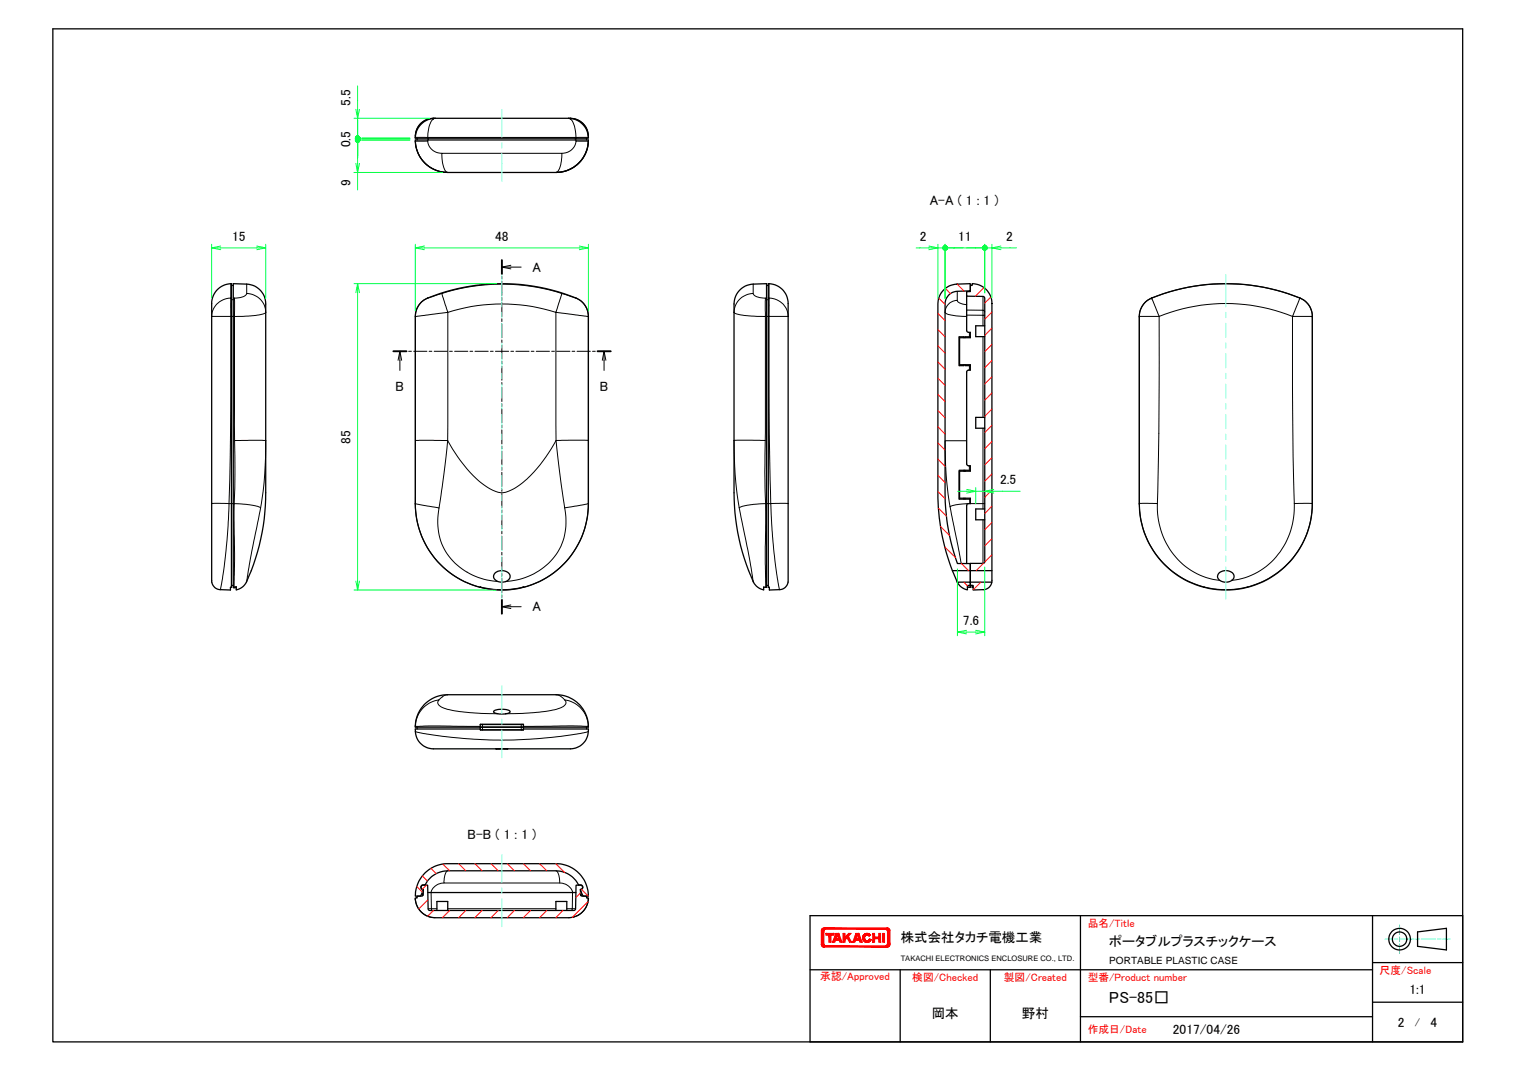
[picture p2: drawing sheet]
<svg xmlns="http://www.w3.org/2000/svg" width="420mm" height="297mm" viewBox="0 0 420 297" stroke-linecap="round" stroke-linejoin="round" font-family="sans-serif">
<g fill="none" stroke="#000" stroke-width=".28">
<path d="M115.2 38.1h3.4M115.2 39.2a8.9 8.9 0 0 0 9 8.6M118.6 38.1h44.6M118.6 39.1h-3.4a9 9 0 0 0 9 8.7M118.6 38.1v.2M118.6 38.8v.3M118.6 39.1a3.8 3.8 0 0 0 3.9 3.4M118.8 38.3v.5M120.2 32.8a5 5 0 0 0-5 4.8M120.7 32.8a2.87 2.87 0 0 0-1.8 2.7l-.3 2.6M157.7 32.8a2.81 2.81 0 0 1 1.7 2.7l.3 2.6M158.2 32.8a5 5 0 0 1 5 4.8"/>
<path d="M159.5 38.3v.5M159.7 38.1h.1M159.7 38.1v.2M159.7 38.8v.3M163.2 39.2a9 9 0 0 1-9 8.6 3.3 3.3 0 0 0 1.5-3.1l.1-2.2h-33.3l.2 2.2a3.6 3.6 0 0 0 1.5 3.1M163.2 39.1h-3.5a3.8 3.8 0 0 1-3.9 3.4M64 78.7v4M68.4 78.8v2.6a5 5 0 0 1 5.1 5.4l-2.5 .7-6 .3v-5.1M139.2 74.1h5.3M139.2 72.1v3.9M139.2 76.6v.8M139.2 78v3.9"/>
<path d="M141.7 73.6l-2.5 .5 2.5 .5M208.9 78.8v2.6a5.1 5.1 0 0 0-5.2 5.4l2.6 .7 6 .3v-5.1a3.3 3.3 0 0 1-3.4-1.3M213.3 78.7v9.1h5.2a4.9 4.9 0 0 0-4.1-5l-1.1-.1M60.1 84.4a5.7 5.7 0 0 1 3.9-1.7v5.1h-5.2a3.8 3.8 0 0 1 1.3-3.4zM64.2 82.7h-.2M64.2 83.1h.5M64.7 82.7h.3M68.4 81.4a3.3 3.3 0 0 1-3.4 1.3M109.1 97.4h3.6M110.4 99.9l.5-2.5 .5 2.5M110.9 97.4v5.3M113.3 97.4h.8"/>
<path d="M114.7 97.4h3.7M115.2 87.8v34.4M118.6 82.7a5.4 5.4 0 0 0-3.4 5.1l9-1.2v35.6M118.6 82.7h.1M119 97.4h.8M120.4 97.4h3.7M122.5 81.4l-3.9 1.3M124.7 97.4h.7M126.1 97.4h3.6M130.3 97.4h.8M131.7 97.4h3.7M136 97.4h.8"/>
<path d="M137.4 97.4h3.7M139.2 82.5v.8M139.2 83.9v3.9M139.2 88.4v.8M139.2 89.8v3.9M139.2 94.3v.8M139.2 95.7v3.9M141.7 97.4h.7M143.1 97.4h3.6M147.3 97.4h.8M148.7 97.4h3.7M153 97.4h.8"/>
<path d="M154.4 97.4h3.7M155.8 81.4l1.5 .5a8.7 8.7 0 0 1 4.9 2.8l.7 1.4 .2 1.7-8.5-1.1a50.3 50.3 0 0 0-30.4-.1l-1.7-5.2a54.4 54.4 0 0 1 33.3 0l-1.6 5.2v35.6h9M158.7 97.4h.7M159.7 82.7h.1M160 97.4h3.7M163.2 87.8v34.4M164.3 97.4h.8M165.7 97.4h3.7M167 99.9l.5-2.5 .5 2.5M167.5 97.4v5.3M212.6 82.7h-.3M212.6 83.1h.5"/>
<path d="M213.1 82.7h.2M213.3 82.7h.1M265.5 83.3a2.6 2.6 0 0 0 2.6 1.2M265.5 80.8v2.5a3.2 3.2 0 0 0-3.3 3.5l.8 .4 2.1 .4 3 .2M266.2 93.7v7.5M268.1 87.4h4.5M268.1 86h4.5M268.8 92.2v1.2M272.6 82.2v3.8M272.6 86l.5 .5M272.6 87.4h.5M272.6 86v1.4"/>
<path d="M272.6 87.4v3M272.6 93.4v22.4M316 87.8v51.9M316 87.8h.1M319.4 82.7l2.1 5.1a49.6 49.6 0 0 1 36.9 0 1495.3 1495.3 0 0 0 .6 51.9M319.4 82.7h.1M360.5 82.7a54.4 54.4 0 0 0-42.1 .5 5.4 5.4 0 0 0-2.4 4.6h5.5a1441.1 1441.1 0 0 1-.5 51.9M360.5 82.7a5.3 5.3 0 0 1 3.4 5.1h-5.5zM360.5 82.7h.1M363.9 87.8h.1M363.9 87.8v51.9M139.2 100.2v.7"/>
<path d="M139.2 101.6v3.9M139.2 106.1v.7M139.2 107.5v3.9M139.2 112v.7M139.2 113.3v3.9M139.2 117.9v.7M139.2 119.2v3.9M268.8 101.4v1.3M272.6 118.8v22.4M58.7 139.7h4.8M63.5 139.7h1.4l.3-8.8-.1-8.7h8.5a95.8 95.8 0 0 1-1.3 18.7M63.5 139.7l-.8 12.8-.7 6-.9 5"/>
<path d="M65.1 122.2l-.1-34.4h-1a1359.3 1359.3 0 0 1-.5 51.9M115.2 139.7h.1M124.2 122.2h-9v17.5M124.2 122.2l-1.1 9.2-1.3 9.5M124.2 122.2a34.5 34.5 0 0 0 11.2 13.1 5.9 5.9 0 0 0 7.5 0 33.7 33.7 0 0 0 11.3-13.1l2.4 18.6M139.2 123.7v.8M139.2 125.1v3.9M139.2 129.6v.8M139.2 131v3.9M139.2 135.5v.8M139.2 136.9v3.9M163.2 139.7l-6.6 1.1"/>
<path d="M163.2 122.2v17.5M163.2 139.7a24 24 0 0 1-18 23.2M163.2 139.7h.1M212.2 122.2h-8.5a93.4 93.4 0 0 0 1.3 18.6M212.2 122.2l-.1 8.7 .2 8.8M212.2 122.2l.1-34.4h1a1390.8 1390.8 0 0 0 .5 51.9h-1.5M212.3 139.7l-5.1 .4-2.2 .7M212.3 139.7l.1 23.2M218.6 139.7h-4.8l.8 12.8 1.6 11M266.2 130.7v7.5M267.6 130.4h.1M267.6 130.4v.3"/>
<path d="M268.1 122.2h-6a98.5 98.5 0 0 0 1.4 18.4M268.5 139.7a10.2 10.2 0 0 0-5 .9M268.8 129.2v1.2M268.9 138.4l.1 1.3M269.1 139.7h4M316 139.7h.1M359 139.7h4.9M359 139.7a20.2 20.2 0 0 1-17.4 21.3M363.9 139.7h.1M363.9 139.7a24 24 0 0 1-23.9 23.8 24 24 0 0 1-24-23.9l5 .1a20.1 20.1 0 0 0 17.3 21.3M139.2 141.4v.8M139.2 142.8v3.9"/>
<path d="M139.2 147.3v.8M139.2 148.7v3.9M139.2 153.2v.7M139.2 154.6v3.8M139.2 159.1v.7M156.6 140.8a16.3 16.3 0 0 1-11.7 19.6l-4.6 .9M205 140.8l2.5 12.2 1.4 8.3M263.5 140.6l3.1 15.7M272.6 144.2v12.1M65.4 162.9h.1M68.4 161.3l1.4-8.3 2.5-12.1-1-.5-1.5-.3-4.9-.4v23.2M133.3 162.9h.1"/>
<path d="M138.1 161.3a17.6 17.6 0 0 1-16.1-12.1 18.7 18.7 0 0 1-.2-8.3l-6.6-1.2a24 24 0 0 0 18 23.2M139.2 168.3h5.3M139.2 160.4v3.9M139.2 165v.7M139.2 166.3v3.9M141.7 167.8l-2.5 .5 2.5 .5M145.1 162.9h.1M268.4 162.4v.5M269.8 162.4v.5M124.2 192.7l-1.1 .3-1.3 1.1M138.1 198a53.4 53.4 0 0 1-15.3-1.7 1.37 1.37 0 0 1-1.2-2l.2-.2a7.6 7.6 0 0 0-6.6 7.4h18M154.2 192.7l1.1 .3 1.3 1.1"/>
<path d="M156.6 194.1a7.4 7.4 0 0 1 6.5 7.4l-4.2-.2-13.7 .2M156.6 194.1a1.18 1.18 0 0 1 .3 1.3 1.18 1.18 0 0 1-1 .7 38.9 38.9 0 0 1-13.4 1.8l-2.2 .1M115.2 202.9l3.8 .8a123.2 123.2 0 0 0 44.1-.8h.1M133.2 201h.6v1.5M133.8 200.9h10.8M145.2 202.4l-.6 .1M145.2 201h-.6v1.4h-11.4M115.2 249.2a5.5 5.5 0 0 0 5.5 5.3M117.2 248.3h.1M121.2 252h-1.6l.3 .5M123.1 244.9a3.6 3.6 0 0 0-3.5 2.6v4.5h-.9M124.2 252h30"/>
<path d="M124.2 241.5a3.7 3.7 0 0 0-1.1 3.4h32.1a3.8 3.8 0 0 1 3.7 2.6M154.2 241.5a3.6 3.6 0 0 1 1 3.4M157.2 252h1.5l-.2 .5M158.8 247.5l-.1 4.5h.9M161 248.3h.2M163.2 249.2a5.5 5.5 0 0 1-5.5 5.3"/>
</g>
<g fill="none" stroke="#000" stroke-width=".36">
<path d="M14.7 8h390.9v281h-390.9zM115.2 38.8h47.9a8.9 8.9 0 0 1-8.9 9h-25.1a23.3 23.3 0 0 1-7.7-.4 8.8 8.8 0 0 1-6.2-8.6zM115.2 38.1a.45 .45 0 0 0 .7 .2h47.3v-.2M115.7 38.3v.5M120.7 32.8h37M120.7 32.8a5.6 5.6 0 0 0-5.5 5.3M120.7 32.8a5.1 5.1 0 0 0-5.5 5.3M157.7 32.8a5.6 5.6 0 0 1 5.5 5.3M157.7 32.8a5.1 5.1 0 0 1 5.5 5.3M162.7 38.3v.5M163.2 39.2a8.9 8.9 0 0 1-9 8.6M64.2 79.2h.5"/>
<path d="M212.6 79.2h.5M213.1 78.7a5.8 5.8 0 0 1 5.5 6.9v74.9a2.59 2.59 0 0 1-2.4 3l-2.8 .1v-.7h-.3zM269.1 79.2h.5v-.5a5.5 5.5 0 0 1 5.5 5.5v74.1h-6v-2h3.6l.4-.4v-73.2l-.1-.3-.4-.2-4.5-.1v-1.2h1zM60.1 80.6a4.9 4.9 0 0 1 4.1-1.8v84.1h-.3v.7l-2.8-.1a2.85 2.85 0 0 1-2.4-3.6v-72.1a13.5 13.5 0 0 1 .7-6.3zM205.3 80.3l1.4-1 1.6-.5 4.3-.1v84.2l-.8-.1v.7a2.55 2.55 0 0 1-2.3-1.3l-.6-.8-.7-1.8a63.2 63.2 0 0 1-4.6-27.2v-45.8a8.6 8.6 0 0 1 1.3-5.9zM261.8 80.3l1.4-1 1.6-.5 4.3-.1v2l-3.6 .1a3.5 3.5 0 0 0-3.4 3.5v52.4a58.3 58.3 0 0 0 3.4 19.6h3.6v2h-5a59.1 59.1 0 0 1-4-21.6v-52.4a5.4 5.4 0 0 1 1.7-4zM267.3 93.7v-.3h-1.3v8h1.3v-.2M268.1 82.1v9.6l.3 .4 .7 .1v1.5h-3v7.5h3v1.5h-.7l-.3 .5v25.5l.3 .5h.7v1.5h-3v7.5h3v1.5h-.8l-.2 .5v16.1M269.1 93.4h-1.5v.3M273.1 90.4h-2.5v3h2.5M317.7 83.7l.6-.5a53.7 53.7 0 0 1 43.3 0 5.4 5.4 0 0 1 2.3 4.6v51.9a24.1 24.1 0 0 1-17.9 23.2 23.8 23.8 0 0 1-12 0 24 24 0 0 1-18-23.2v-51.9a5.4 5.4 0 0 1 1.7-4.1zM267.6 101.2v.2h1.5"/>
<path d="M273.1 115.8h-2.5v3h2.5M267.3 130.4v.3M267.3 138.2v.2M267.6 130.4h-1.6v8h3.1M267.6 138.2v.2M269.1 130.4h-1.5v.3M137.3 158.9a2.59 2.59 0 0 1 4.2 .9 2.43 2.43 0 0 1-4.2 .9l-.4-.8zM264.1 158.3l1.4 3.2M269.1 158.3v3.2M273.1 141.2h-2.5v3h2.5M275.1 158.3v3.2M338.2 158.8a2.72 2.72 0 0 1 4 .8 2.03 2.03 0 0 1-2.5 1.9 1.61 1.61 0 0 1-1.7-.8 1.61 1.61 0 0 1 .2-1.9z"/>
<path d="M64.2 162.4h.5M64.9 162.9h.5zM65.5 162.9h.1M65.5 162.9v.6a2.36 2.36 0 0 0 2.3-1.3l1.3-2.7a59.9 59.9 0 0 0 4.6-25.7v-48.1a5.8 5.8 0 0 0-5.3-6.9l-3.7-.1v84.2h.2M133.2 162.9v-.1a23.9 23.9 0 0 0 12 0v.1M133.2 162.9h.1M145.2 162.9a23.9 23.9 0 0 0 18-23.2v-51.9a5.5 5.5 0 0 0-3.5-5.1 54.5 54.5 0 0 0-42.2 .5 5.7 5.7 0 0 0-2.3 4.6v51.9a24 24 0 0 0 18 23.2M145.2 162.9a23.9 23.9 0 0 1-12 0M212.6 162.4h.5M265.5 161.5h3.6v.9l-.8 .1v1.1a4 4 0 0 1-2.8-2.1zM268.3 162.9h.8v-.5h.5v.5h.3M269.1 161.5h6a2.41 2.41 0 0 1-2.4 2l-2.8 .1v-1.2h-.8z"/>
<path d="M117.7 195.4a9.9 9.9 0 0 1 8.5-2.7h25.9a9.7 9.7 0 0 1 9.1 3.3 7.5 7.5 0 0 1 1.9 5.7h-47.8a7.9 7.9 0 0 1 2.4-6.3zM137 197.2a5.1 5.1 0 0 1 4.5 .1v.1a4.5 4.5 0 0 1-4.5 .2zM115.7 201.7v.5M133.2 202.2h-17.9a5.2 5.2 0 0 0 6.4 5.5h15.8M133.2 200.9h11.9l.1 1.5-11.9 .1zM137.5 207.7h3.3zM145.2 202.2h17.9a5.2 5.2 0 0 1-6.4 5.5h-15.9M162.7 201.7v.5M117 245.6h1.6l.1 6.4 .4 .5h40l.5-.5 .2-6.4 1.2-.1a.59 .59 0 0 1 .6 .6 .59 .59 0 0 1-.6 .6l.1 1.6 .4 .2h1.2v.5h.5a5.5 5.5 0 0 1-5.5 5.5h-37a5.5 5.5 0 0 1-5.5-5.5h.5v-.5l1.5-.1 .2-.4v-1.3a.61 .61 0 0 1-.6-.4 .61 .61 0 0 1 .2-.7zM117.3 247.1l-.1 1.3M117.9 242.1a8.9 8.9 0 0 1 6.3-2.6h30a9 9 0 0 1 9 9h-1.5l-.8-1.8a.65 .65 0 0 0 .7-.6 .65 .65 0 0 0-.6-.7h-.6a7 7 0 0 0-6.2-3.9h-30a7.1 7.1 0 0 0-6.3 3.9h-.5a.65 .65 0 0 0-.7 .7 .65 .65 0 0 0 .7 .6l-.8 1.8h-1.4a9.1 9.1 0 0 1 2.7-6.4zM117.9 245.4v.1"/>
<path d="M118.6 247.5h41.1M121.2 252.5v-2.5h3v2.5M154.2 252.5v-2.5h3v2.5M160.4 245.4l.1 .1M161 247.1l.2 1.3M299.6 254v35M380.7 254v35M393.1 258.5l8-1v6l-8-1zM405.6 254h-180.9v35h180.9M224.7 269h156M249.6 269v20M274.6 269v20"/>
<path d="M380.7 278h24.9M380.7 267h24.9M299.6 282h81.1"/>
<circle cx="388.2" cy="260.5" r="2"/>
<circle cx="388.2" cy="260.5" r="3"/>
</g>
<g fill="#000">
<circle cx="120.2" cy="32.8" r=".18"/>
<circle cx="158.2" cy="32.8" r=".18"/>
<circle cx="64.9" cy="162.9" r=".18"/>
<circle cx="269.1" cy="162.4" r=".18"/>
<circle cx="115.2" cy="249.2" r=".18"/>
<circle cx="163.2" cy="249.2" r=".18"/>
</g>
<g fill="#f00" stroke="#f00" stroke-width=".28">
<path d="M246.1 258.3l.7 3.7-.7-.3z"/>
<path d="M246.1 261.7l.7 .3-.7-.1z"/>
<path d="M246.1 261.9l.7 .1z"/>
<path d="M246.1 262l.6 .3-.8-.2z"/>
<path d="M246.1 262l.7 .1-.1 .2z"/>
<path d="M246.1 262h.7v.1z"/>
<path d="M245.8 262.2l.7 .4z"/>
<path d="M245.9 262.1l.7 .4-.1 .1z"/>
<path d="M245.9 262.1l.8 .2-.1 .2z"/>
<path d="M245.7 262.3l.1-.1 .3 .5z"/>
<path d="M245.8 262.2l.5 .5h-.2z"/>
<path d="M245.8 262.2l.7 .4-.2 .1z"/>
<path d="M245.5 262.3l.6 .4z"/>
<path d="M229.1 262.3h16.4l.6 .4z"/>
<path d="M228.5 262.7l.6-.4 17 .4z"/>
<path d="M228.5 262.7l.6-.4z"/>
<path d="M228.8 262.2l.1 .1-.4 .4z"/>
<path d="M228.1 262.6l.7-.4z"/>
<path d="M228.1 262.6l.7-.4-.5 .5z"/>
<path d="M228.3 262.7l.5-.5z"/>
<path d="M227.9 262.3l.7-.3 .1 .1z"/>
<path d="M227.9 262.3l.8-.2-.7 .4z"/>
<path d="M228 262.5l.7-.4-.6 .5z"/>
<path d="M227.8 262h.8z"/>
<path d="M227.8 262h.8l-.8 .1z"/>
<path d="M227.8 262.1l.8-.1-.7 .3z"/>
<path d="M227.8 262l.7-.3v.2z"/>
<path d="M228.5 258.3v3.4l-.7 .3z"/>
<path d="M227.8 258.1l.7 .2-.7 3.7z"/>
<path d="M227.8 258.1h.7v.2z"/>
<path d="M227.8 258.1l.8-.1-.1 .1z"/>
<path d="M227.9 257.7l.8 .2z"/>
<path d="M227.9 257.7l.7 .3-.8-.1z"/>
<path d="M227.8 257.9l.8 .1-.8 .1z"/>
<path d="M228.1 257.5l.7 .3-.1 .1z"/>
<path d="M228 257.6l.1-.1 .6 .4z"/>
<path d="M228 257.6l.7 .3-.8-.2z"/>
<path d="M228.5 257.4l.4 .3z"/>
<path d="M228.3 257.4l.5 .4z"/>
<path d="M228.1 257.5l.2-.1 .5 .4z"/>
<path d="M228.5 257.4l.6 .3z"/>
<path d="M228.5 257.4l17 .3h-16.4z"/>
<path d="M228.5 257.4h17.6l-.6 .3z"/>
<path d="M245.5 257.7l.6-.3z"/>
<path d="M245.7 257.7l.4-.3z"/>
<path d="M245.8 257.8l.7-.3-.6 .4z"/>
<path d="M245.8 257.8l.5-.4 .2 .1z"/>
<path d="M246.1 257.4h.2l-.5 .4z"/>
<path d="M245.9 257.9l.8-.2z"/>
<path d="M245.9 257.9l.7-.3 .1 .1z"/>
<path d="M245.9 257.9l.6-.4 .1 .1z"/>
<path d="M246.1 258l.7 .1h-.7z"/>
<path d="M246.1 258l.7-.1v.2z"/>
<path d="M246.1 258l.6-.3 .1 .2z"/>
<path d="M246.1 258.1h.7l-.7 .2z"/>
<path d="M246.1 258.3l.7-.2v3.9z"/>
<path d="M230.5 259.4l.8-.5v.5z"/>
<path d="M229 258.9h2.3l-.8 .5z"/>
<path d="M229 258.9l1.5 .5h-.6z"/>
<path d="M229 258.9l.9 .5h-.9z"/>
<path d="M229.9 259.4l.6 1.9h-.6z"/>
<path d="M229.9 259.4h.6v1.9z"/>
<path d="M231.9 260.3h.6l.2 .5z"/>
<path d="M232.5 260.3l1 1-.8-.5z"/>
<path d="M232.6 258.9l.9 2.4-1-1z"/>
<path d="M231.8 258.9l.4 .5-.3 .9z"/>
<path d="M231.8 258.9l.1 1.4-1 1z"/>
<path d="M231.9 260.3l-.2 .5-.8 .5z"/>
<path d="M230.9 261.3l.8-.5-.2 .5z"/>
<path d="M231.8 258.9h.8l-.4 .5z"/>
<path d="M232.6 258.9l-.1 1.4-.3-.9z"/>
<path d="M231.9 260.3l.8 .5h-1z"/>
<path d="M232.7 260.8l.8 .5h-.6z"/>
<path d="M235.3 259.7l.3 1.6-.7-1.2z"/>
<path d="M234.4 259.9l.9-.2-.4 .4z"/>
<path d="M234.4 259.9l.5 .2-.5 .6z"/>
<path d="M234.4 259.9v.8l-.6 .6z"/>
<path d="M234.4 260.7v.6h-.6z"/>
<path d="M235.3 259.7l.9 1.6h-.6z"/>
<path d="M235.3 258.9h.8l-.8 .8z"/>
<path d="M235.3 258.9v.8l-.9 .2z"/>
<path d="M233.8 258.9h.6v1z"/>
<path d="M233.8 258.9l.6 1-.6 1.4z"/>
<path d="M237.5 260.3h.6l.2 .5z"/>
<path d="M238.1 260.3l1 1-.8-.5z"/>
<path d="M238.2 258.9l.9 2.4-1-1z"/>
<path d="M237.4 258.9l.4 .5-.3 .9z"/>
<path d="M237.4 258.9l.1 1.4-1 1z"/>
<path d="M237.5 260.3l-.2 .5-.8 .5z"/>
<path d="M236.5 261.3l.8-.5-.2 .5z"/>
<path d="M237.4 258.9h.8l-.4 .5z"/>
<path d="M238.2 258.9l-.1 1.4-.3-.9z"/>
<path d="M237.5 260.3l.8 .5h-1z"/>
<path d="M238.3 260.8l.8 .5h-.6z"/>
<path d="M241 259.6l.5-.3z"/>
<path d="M241.4 259.2l-.4 .4z"/>
<path d="M241 259.5l.4-.3z"/>
<path d="M241.3 259.1l-.3 .4z"/>
<path d="M241.3 259.1l-.4 .4z"/>
<path d="M240.9 259.5l.4-.4z"/>
<path d="M241.2 259.1l-.3 .4z"/>
<path d="M241.1 259l-.3 .4z"/>
<path d="M240.9 258.9l.2 .1-.3 .4z"/>
<path d="M240.9 258.9l-.1 .5z"/>
<path d="M240.8 258.9l-.1 .5z"/>
<path d="M240.8 258.9l-.2 .5z"/>
<path d="M240.7 258.9l-.1 .5z"/>
<path d="M240.5 258.8v.5z"/>
<path d="M240.4 258.8h.1v.5z"/>
<path d="M240.4 258.8l.1 .5z"/>
<path d="M240.3 258.9l.1 .4z"/>
<path d="M240.1 258.9l.2 .4z"/>
<path d="M240.1 258.9l.2 .5z"/>
<path d="M240 258.9l.3 .5z"/>
<path d="M240 258.9l.2 .5z"/>
<path d="M239.9 259l.1-.1 .2 .5z"/>
<path d="M239.9 259l.3 .4z"/>
<path d="M239.8 259l.3 .4z"/>
<path d="M239.8 259l.3 .5z"/>
<path d="M239.7 259.1l.4 .4z"/>
<path d="M239.7 259.1l.3 .4z"/>
<path d="M239.6 259.2l.4 .3z"/>
<path d="M239.6 259.2l.4 .4z"/>
<path d="M239.6 259.2l.4 .4-.5-.3z"/>
<path d="M239.5 259.3l.5 .3z"/>
<path d="M239.5 259.3l.4 .4z"/>
<path d="M239.4 259.4l.5 .3z"/>
<path d="M239.4 259.4l.5 .3-.6-.2z"/>
<path d="M239.3 259.5l.5 .3z"/>
<path d="M239.3 259.6l.5 .2z"/>
<path d="M239.3 259.6l.5 .3z"/>
<path d="M239.2 259.8l.6 .1z"/>
<path d="M239.2 259.9h.6z"/>
<path d="M239.2 259.9l.6 .1h-.6z"/>
<path d="M239.2 260l.6 .1z"/>
<path d="M239.2 260.2l.6-.1z"/>
<path d="M239.2 260.2h.6z"/>
<path d="M239.2 260.3l.6-.1z"/>
<path d="M239.2 260.3h.6z"/>
<path d="M239.2 260.4l.6-.1z"/>
<path d="M239.3 260.5l.5-.1z"/>
<path d="M239.3 260.7l.5-.2z"/>
<path d="M239.4 260.8l.4-.3z"/>
<path d="M239.4 260.8l.5-.3-.4 .4z"/>
<path d="M239.5 260.9l.4-.4z"/>
<path d="M239.5 260.9l.5-.3z"/>
<path d="M239.5 261l.5-.4z"/>
<path d="M239.5 261l.5-.3z"/>
<path d="M240 260.7l-.4 .4z"/>
<path d="M239.6 261.1l.4-.4-.3 .5z"/>
<path d="M240 260.7l-.3 .5z"/>
<path d="M240.1 260.8l-.4 .4z"/>
<path d="M240.1 260.8l-.3 .4z"/>
<path d="M240.1 260.8l-.1 .5-.2-.1z"/>
<path d="M240.1 260.8l-.1 .5z"/>
<path d="M240.2 260.9l-.2 .4z"/>
<path d="M240.2 260.9l-.1 .4z"/>
<path d="M240.3 260.9l-.1 .5z"/>
<path d="M240.4 260.9l-.2 .5z"/>
<path d="M240.4 260.9v.5z"/>
<path d="M240.4 260.9l.1 .5z"/>
<path d="M240.5 260.9l.1 .5z"/>
<path d="M240.6 260.9l.2 .4-.2 .1z"/>
<path d="M240.6 260.9l.2 .4z"/>
<path d="M240.7 260.9l.2 .4z"/>
<path d="M240.7 260.9l.3 .4z"/>
<path d="M240.8 260.8l.2 .5z"/>
<path d="M240.8 260.8l.3 .4-.1 .1z"/>
<path d="M240.9 260.8l.2 .4z"/>
<path d="M240.9 260.8l.3 .4z"/>
<path d="M240.9 260.7l.3 .5z"/>
<path d="M240.9 260.7l.4 .3z"/>
<path d="M241 260.7l.4 .2-.1 .1z"/>
<path d="M241 260.6l.4 .3z"/>
<path d="M241 260.6l.5 .2z"/>
<path d="M241.1 260.5l.4 .3z"/>
<path d="M241.1 260.5l.5 .3z"/>
<path d="M241.1 260.5l.5 .1v.2z"/>
<path d="M241.1 260.4l.5 .2z"/>
<path d="M242 258.9h.6v1z"/>
<path d="M242 258.9l.6 1-.6 1.4z"/>
<path d="M242.6 259.9v.5l-.6 .9z"/>
<path d="M242.6 260.4v.9h-.6z"/>
<path d="M242.6 259.9l1.1 .5h-1.1z"/>
<path d="M242.6 259.9h1.1v.5z"/>
<path d="M243.7 259.9l.5 1.4-.5-.9z"/>
<path d="M244.2 258.9v2.4l-.5-1.4z"/>
<path d="M243.7 260.4l.5 .9h-.5z"/>
<path d="M243.7 258.9h.5l-.5 1z"/>
<path d="M244.8 258.9h.5v2.4z"/>
<path d="M244.8 258.9l.5 2.4h-.5z"/>
</g>
<path d="M388.1 256.5v2.6M388.1 259.8v1.3M384.1 260.5h2.1M386.6 260.5h1.1M388.1 260.5h4M388.1 261.8v2.7M392.7 260.5h.9M394.2 260.5h4M398.7 260.5h.9M400.1 260.5h2.1" fill="none" stroke="#0ff" stroke-width=".28"/>
<path d="M139.2 72.1v3.9M109.1 97.4h3.6M165.7 97.4h3.7M139.2 166.3v3.9" fill="none" stroke="#000" stroke-width=".51"/>
<g fill="none" stroke="#f00" stroke-width=".28">
<path d="M265.4 78.8l2 2M272.9 79.8l-2.4 2.4M260.1 95.9l2 2M260.1 91.4l2 2M260.1 86.9l2 2M260.4 82.7l1.7 1.7M262.2 80l1.4 1.4M274.8 82.4l-1.7 1.7M275.1 100l-2 2M275.1 95.5l-2 2M275.1 91l-2 2M275.1 86.5l-2 2"/>
<path d="M260.1 118.4l2 2M260.1 113.9l2 2M260.1 109.4l2 2M260.1 104.9l2 2M260.1 100.4l2 2M275.1 118l-2 2M275.1 113.5l-2 2M275.1 109l-2 2M275.1 104.5l-2 2M260.1 136.3l2 2M260.1 131.8l2 2M260.1 127.3l2 2"/>
<path d="M260.1 122.9l2 1.9M275.1 135.9l-2 2M275.1 131.4l-2 2.1M275.1 126.9l-2 2M275.1 122.4l-2 2.1M260.3 141l2.2 2.2M260.8 146l2.5 2.5M262 151.7l3 2.9M266.6 156.3l2 2M272.7 156.3l-2 2M275.1 153.9l-2 2M275.1 149.4l-2 2"/>
<path d="M275.1 144.9l-2 2M275.1 140.4l-2 2M267.3 161.5l1 1M272 161.5l-2.1 2.1M122.8 239.6l1.9 1.9M127.2 239.5l2 2M131.7 239.5l2 2M136.2 239.5l2 2M140.7 239.5l2 2M145.1 239.5l2.1 2M149.6 239.5l2 2M154.1 239.5l2.5 2.5"/>
<path d="M115.6 245.9l1.5 1.5M117.1 243l1.4 1.4M118.3 245.5l-1.2 1.1M118.7 249.6l-2.6 2.5M119.5 240.8l1.5 1.5M120.2 252.5l-1.6 1.6M124.7 252.5l-2 2M129.2 252.5l-2 2M133.7 252.5l-2 2M138.2 252.5l-2 2M142.7 252.5l-2 2M147.1 252.5l-2 2"/>
<path d="M151.6 252.5l-2 2M156.1 252.5l-2 2M161 247.7l-1.3 1.3M161.2 246.6l1.9 1.9M163.1 250.1l-4.4 4.3"/>
</g>
<g fill="none" stroke="#80ffff" stroke-width=".28">
<path d="M139.2 30.3v7.8M139.2 39.6v1.5M139.2 42.6v7.7M139.2 76.2v8.9M339.9 76.2v8.9M139.2 86.6v1.5M139.2 89.6v4M139.2 95.1v1.5M139.2 98.1v3.9M339.9 86.6v1.5M339.9 89.6v4M339.9 95.1v1.5"/>
<path d="M339.9 98.1v3.9M139.2 103.5v1.5M139.2 106.5v4M139.2 112v1.5M139.2 115v3.9M339.9 103.5v1.5M339.9 106.5v4M339.9 112v1.5M339.9 115v3.9M139.2 120.4v1.5M139.2 123.4v4M139.2 128.9v1.5"/>
<path d="M139.2 131.9v3.9M139.2 137.3v1.5M339.9 120.4v1.5M339.9 123.4v4M339.9 128.9v1.5M339.9 131.9v3.9M339.9 137.3v1.5M139.2 140.3v4M139.2 145.8v1.5M139.2 148.8v3.9M139.2 154.2v1.5M139.2 157.2v9"/>
<path d="M339.9 140.3v4M339.9 145.8v1.5M339.9 148.8v3.9M339.9 154.2v1.5M339.9 157.2v9M139.2 190.2v7.7M139.2 199.4v1.5M139.2 202.4v7.8M139.2 237v7.8M139.2 246.3v1.5M139.2 249.3v7.7"/>
</g>
<g fill="none" stroke="#00ff3f" stroke-width=".28">
<path d="M98.2 32.8h21M98.7 30.3l.5 2.5 .5-2.5M99.2 23.9v14.9M99.2 38.9v13.8M100.3 38.8h13.4M100.3 38.3h13.4M98.2 47.8h24.5M98.7 45.3l.5 2.5 .5-2.5M58.7 67.8v14.9M58.7 68.7h15M61.2 68.2l-2.5 .5 2.5 .6M71.2 68.2l2.5 .5-2.5 .6"/>
<path d="M73.7 67.8v15M98.2 78.7h39.5M99.2 78.7v84.9M115.2 67.8v18.5M115.2 68.7h48M117.7 68.2l-2.5 .5 2.5 .6M160.7 68.2l2.5 .5-2.5 .6M163.2 67.8v18.5M254.1 68.7h8M257.6 68.2l2.5 .5-2.5 .6M260.1 67.8v15M262.1 67.8v15"/>
<path d="M262.7 68.7h9.8M273.1 68.7h8.8M273.1 67.8v13.4M275.1 67.8v14.9M277.6 68.2l-2.5 .5 2.5 .6M98.7 81.2l.5-2.5 .5 2.5M265.6 136.2h17.3M268.1 135.7l2.5 .5-2.5 .6M270.6 135.2v4.5M275.6 135.7l-2.5 .5 2.5 .6M265.5 157.8v18.5M273.1 157.3v19"/>
<path d="M98.2 163.6h39.5M98.7 161.2l.5 2.4 .5-2.4M265.5 175.3h7.6M268 174.8l-2.5 .5 2.5 .5M270.6 174.8l2.5 .5-2.5 .5"/>
</g>
<g fill="#00ff3f" stroke="#00ff3f" stroke-width=".28">
<path d="M99.7 38.5l.1 .3z"/>
<path d="M99.6 38.3l.2 .5z"/>
<path d="M99.4 38.2l.4 .6z"/>
<path d="M99.2 38.2l.6 .6z"/>
<path d="M99 38.2l.8 .6z"/>
<path d="M98.9 38.3l.1-.1 .8 .6z"/>
<path d="M98.7 38.4l.2-.1 .9 .5z"/>
<path d="M98.7 38.4l1.1 .4-1.2-.2z"/>
<path d="M98.6 38.6l1.2 .2-1.2-.1z"/>
<path d="M98.6 38.7l1.2 .1-1.2 .1z"/>
<path d="M98.6 38.9l1.2-.1-1.2 .3z"/>
<path d="M98.6 39.1l1.2-.3-1.1 .4z"/>
<path d="M98.7 39.2l1.1-.4-.9 .6z"/>
<path d="M98.9 39.4l.9-.6z"/>
<path d="M99 39.4l.8-.6z"/>
<path d="M99.8 38.8l-.6 .7z"/>
<path d="M99.8 38.8l-.4 .6z"/>
<path d="M99.8 38.8l-.2 .5z"/>
<path d="M99.8 38.8l-.1 .4z"/>
<path d="M99.8 38.8v.2z"/>
<path d="M99.7 38l.1 .3z"/>
<path d="M99.6 37.8l.2 .5z"/>
<path d="M99.4 37.7l.4 .6z"/>
<path d="M99.2 37.7l.6 .6z"/>
<path d="M99 37.7l.8 .6z"/>
<path d="M98.9 37.8l.9 .5z"/>
<path d="M98.7 37.9l.2-.1 .9 .5z"/>
<path d="M98.7 37.9l1.1 .4-1.2-.2z"/>
<path d="M98.6 38.1l1.2 .2-1.2-.1z"/>
<path d="M98.6 38.2l1.2 .1-1.2 .1z"/>
<path d="M98.6 38.4l1.2-.1-1.2 .3z"/>
<path d="M98.6 38.6l1.2-.3-1.1 .4z"/>
<path d="M98.7 38.7l1.1-.4-.9 .6z"/>
<path d="M98.9 38.9l.9-.6-.8 .6z"/>
<path d="M99 38.9l.8-.6z"/>
<path d="M99.8 38.3l-.6 .6z"/>
<path d="M99.8 38.3l-.4 .6z"/>
<path d="M99.8 38.3l-.2 .5z"/>
<path d="M99.8 38.3l-.1 .4z"/>
<path d="M99.8 38.3v.2z"/>
<path d="M262.6 68.4l.1 .3z"/>
<path d="M262.5 68.3l.2 .4z"/>
<path d="M262.3 68.2l.4 .5z"/>
<path d="M262.1 68.1l.6 .6z"/>
<path d="M262 68.1l.7 .6z"/>
<path d="M261.8 68.2l.2-.1 .7 .6z"/>
<path d="M261.6 68.3l.2-.1 .9 .5z"/>
<path d="M261.6 68.3l1.1 .4-1.2-.2z"/>
<path d="M261.5 68.5l1.2 .2h-1.2z"/>
<path d="M261.5 68.7h1.2l-1.2 .2z"/>
<path d="M261.5 68.9l1.2-.2-1.2 .3z"/>
<path d="M261.5 69l1.2-.3-1.1 .5z"/>
<path d="M261.6 69.2l1.1-.5-.9 .6z"/>
<path d="M261.8 69.3l.9-.6-.7 .7z"/>
<path d="M262 69.4l.7-.7z"/>
<path d="M262.7 68.7l-.6 .7z"/>
<path d="M262.7 68.7l-.4 .6z"/>
<path d="M262.7 68.7l-.2 .5z"/>
<path d="M262.7 68.7l-.1 .4z"/>
<path d="M262.7 68.7v.2z"/>
<path d="M273.6 68.4l.1 .3z"/>
<path d="M273.5 68.3l.2 .4z"/>
<path d="M273.3 68.2l.4 .5z"/>
<path d="M273.1 68.1l.6 .6z"/>
<path d="M273 68.1l.7 .6z"/>
<path d="M272.8 68.2l.2-.1 .7 .6z"/>
<path d="M272.6 68.3l.2-.1 .9 .5z"/>
<path d="M272.6 68.3l1.1 .4-1.2-.2z"/>
<path d="M272.5 68.5l1.2 .2h-1.2z"/>
<path d="M272.5 68.7h1.2l-1.2 .2z"/>
<path d="M272.5 68.9l1.2-.2-1.2 .3z"/>
<path d="M272.5 69l1.2-.3-1.1 .5z"/>
<path d="M272.6 69.2l1.1-.5z"/>
<path d="M272.8 69.3l.9-.6-.7 .7z"/>
<path d="M273 69.4l.7-.7z"/>
<path d="M273.7 68.7l-.6 .7z"/>
<path d="M273.7 68.7l-.4 .6z"/>
<path d="M273.7 68.7l-.2 .5z"/>
<path d="M273.7 68.7l-.1 .4z"/>
<path d="M273.7 68.7v.2z"/>
</g>
<text font-size="4.5" x="307.6" y="278.1">PS-85□</text>
<g font-size="3.7">
<text x="97.2" y="29.4" transform="rotate(-90 97.2 29.4)">5.5</text>
<text x="97.2" y="40.8" transform="rotate(-90 97.2 40.8)">0.5</text>
<text x="97.2" y="51.7" transform="rotate(-90 97.2 51.7)">9</text>
<text x="257.9" y="57">A-A ( 1 : 1 )</text>
<text x="64.4" y="66.8">15</text>
<text x="137.3" y="66.8">48</text>
<text x="255.1" y="66.8">2</text>
<text x="265.7" y="66.8">11</text>
<text x="279" y="66.8">2</text>
<text x="147.7" y="75.4">A</text>
<text x="109.7" y="108.5">B</text>
<text x="166.4" y="108.5">B</text>
<text x="97.2" y="123.1" transform="rotate(-90 97.2 123.1)">85</text>
<text x="277.4" y="134.3">2.5</text>
<text x="147.7" y="169.5">A</text>
<text x="267" y="173.3">7.6</text>
<text x="129.6" y="232.7">B-B ( 1 : 1 )</text>
<text x="249.8" y="261.3">株式会社タカチ電機工業</text>
<text x="307.6" y="262.4">ポータブルプラスチックケース</text>
<text x="390.9" y="275.8">1:1</text>
<text x="258.4" y="282.3">岡本</text>
<text x="283.4" y="282.3">野村</text>
<text x="325.3" y="286.7">2017/04/26</text>
<text x="387.7" y="284.8">2</text>
<text x="396.7" y="284.8">4</text>
</g>
<g font-size="3" fill="#f00">
<text x="301.7" y="257">品名/Title</text>
<text x="227.5" y="271.9">承認/Approved</text>
<text x="253" y="272.1">検図/Checked</text>
<text x="278.4" y="272">製図/Created</text>
<text x="301.7" y="272">型番/Product number</text>
<text x="382.6" y="270">尺度/Scale</text>
<text x="301.7" y="286.6">作成日/Date</text>
</g>
<text font-size="3" x="392.4" y="284.5">/</text>
<text font-size="2.8" x="307.6" y="267.4">PORTABLE PLASTIC CASE</text>
<text font-size="2.1" x="249.8" y="266.6">TAKACHI ELECTRONICS ENCLOSURE CO., LTD.</text>
</svg>
